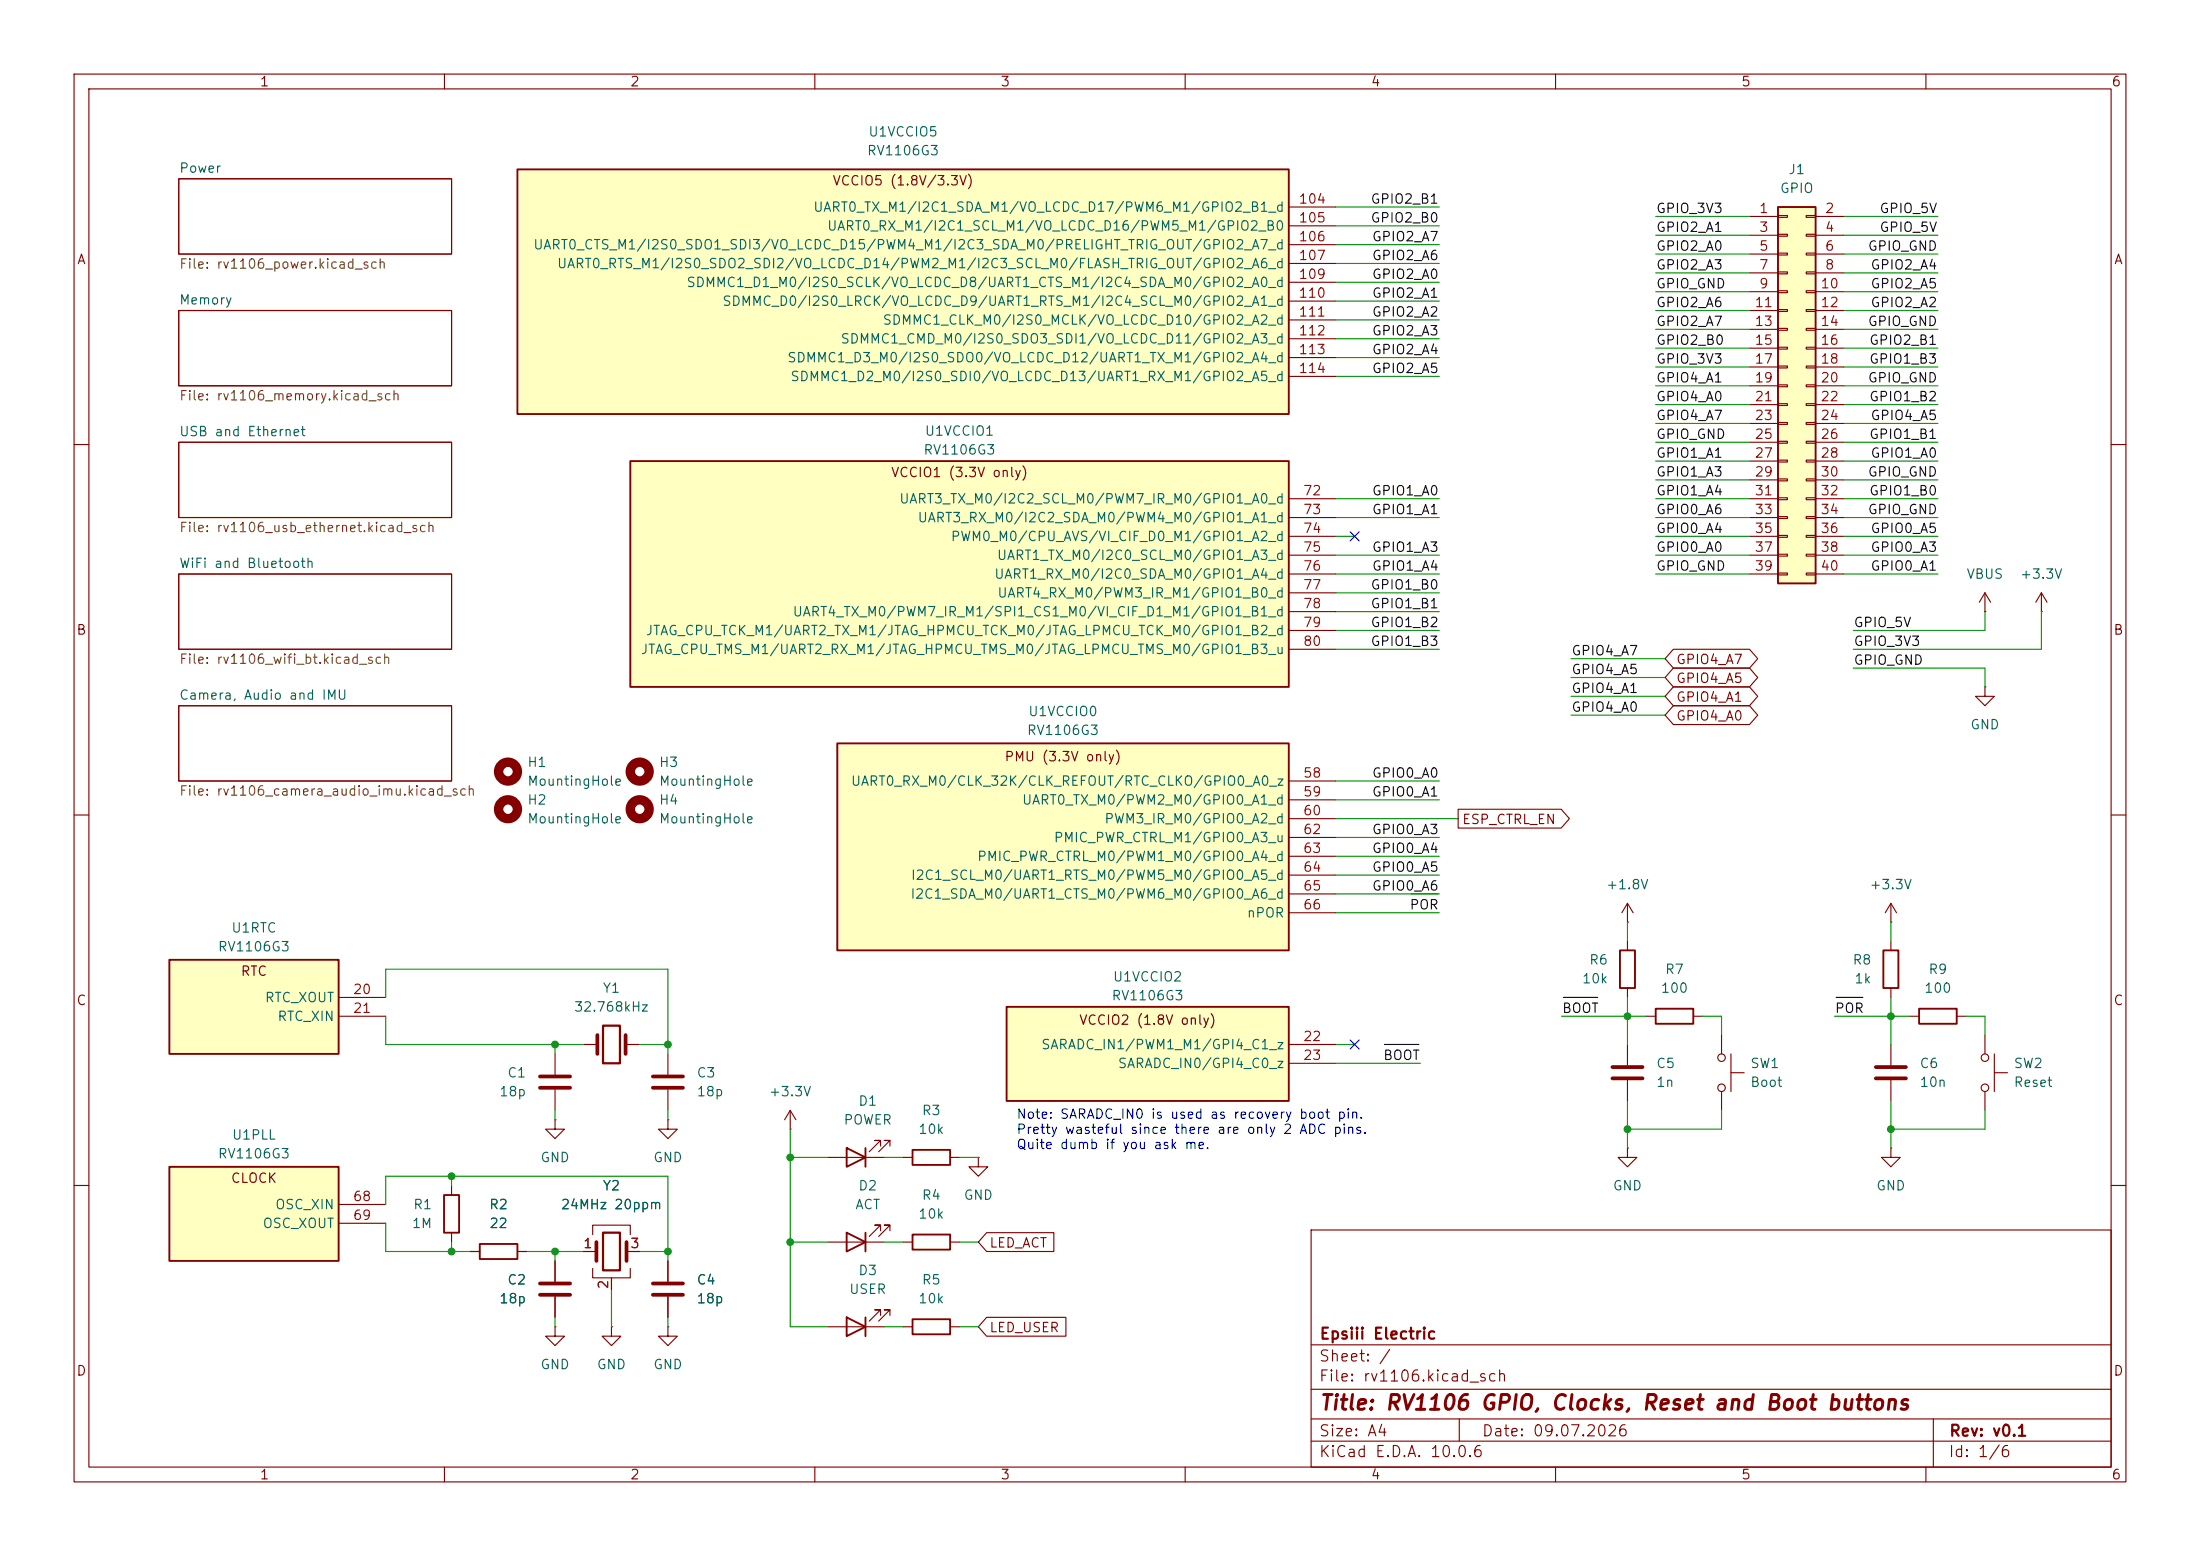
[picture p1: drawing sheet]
<svg xmlns="http://www.w3.org/2000/svg" width="297mm" height="210mm" viewBox="0 0 297 210" stroke-linecap="round" stroke-linejoin="round" font-family="sans-serif">
<g fill="none" stroke="#840000" stroke-width=".15">
<path d="M10 10h277v190h-277zM12 12h273v186h-273zM60 10v2M110 10v2M160 10v2M210 10v2M260 10v2M24.1 24.1h36.9v10.2h-36.9zM24.1 59.7h36.9v10.2h-36.9zM24.1 41.9h36.9v10.2h-36.9zM10 60h2M24.1 77.5h36.9v10.1h-36.9z"/>
<path d="M285 60h2M24.1 95.3h36.9v10.1h-36.9zM268 82.6h.1M268 80l-.8 1.3M268 80l.7 1.3M268 80v2.6M10 110h2M285 110h2M255.3 141v2.8M255.3 145.8v2.8M10 160h2M177 166h108v32h-108z"/>
<path d="M285 160h2M60 198v2M110 198v2M160 198v2M177 194.5h108M177 191.5h108M177 187.5h108M177 181.5h108M197 191.5v3M210 198v2M260 198v2M261 191.5v6.5"/>
</g>
<path d="M253.2 144h4.1M253.2 145.5h4.1" fill="none" stroke="#840000" stroke-width=".51"/>
<path d="M69.8 22.9h104.2v33h-104.2z" fill="#ffffc2"/>
<path d="M69.8 22.9h104.2v33h-104.2z" fill="none" stroke="#840000" stroke-width=".25"/>
<path d="M174 27.9h6.3M174 30.5h6.3M174 33h6.3M174 35.6h6.3M174 38.1h6.3M174 40.6h6.3M174 43.2h6.3M174 45.7h6.3M174 48.3h6.3M174 50.8h6.3" fill="none" stroke="#840000" stroke-width=".15"/>
<path d="M85.1 62.2h88.9v30.5h-88.9z" fill="#ffffc2"/>
<path d="M85.1 62.2h88.9v30.5h-88.9zM218.7 128.3h2v5.1h-2zM223.5 136.1h5.1v2.1h-5.1zM254.3 128.3h2v5.1h-2zM259.1 136.1h5.1v2.1h-5.1zM123.2 155.2h5.1v2h-5.1zM64.8 167.9h5v2h-5zM114.3 177.8l2.5 1.3-2.5 1.2zM116.8 177.8v2.5M123.2 166.6h5.1v2.1h-5.1zM123.2 178.1h5.1v2h-5.1z" fill="none" stroke="#840000" stroke-width=".25"/>
<g fill="none" stroke="#840000" stroke-width=".15">
<path d="M174 67.3h6.3M174 69.9h6.3M174 72.4h6.3M174 74.9h6.3M174 77.5h6.3M174 80h6.3M174 82.6h6.3M174 85.1h6.3M174 87.6h6.3M268 92.7v1.3h1.2l-1.2 1.3-1.3-1.3h1.3M268 92.7h.1M275.6 82.6h.1"/>
<path d="M275.6 80l-.8 1.3M275.6 80l.8 1.3M275.6 80v2.6M219.7 124.5h.1M219.7 121.9v2.6M219.7 127v1.3M219.7 133.4v1.2M219.7 121.9l-.8 1.3M219.7 121.9l.8 1.3M222.2 137.2h1.3M228.6 137.2h1.3M232.4 139.7v2.5"/>
<path d="M255.3 124.5h.1M255.3 121.9v2.6M255.3 127v1.3M255.3 133.4v1.2M255.3 121.9l-.8 1.3M255.3 121.9l.7 1.3M257.8 137.2h1.3M264.2 137.2h1.2M268 139.7v2.5M121.9 156.2h1.3M128.3 156.2h1.2M132.1 156.2v1.3h1.2l-1.2 1.3-1.3-1.3h1.3"/>
<path d="M132.1 156.2h.1M219.7 154.9v1.3h1.3l-1.3 1.3-1.3-1.3h1.3M219.7 154.9h.1M219.7 141v2.8M219.7 145.8v2.8M232.4 147.3v2.6M233.7 144.8h1.8M233.7 142.2v5.1M255.3 154.9v1.3h1.2l-1.2 1.3-1.3-1.3h1.3M255.3 154.9h.1M268 147.3v2.6M269.2 144.8h1.8"/>
<path d="M269.2 142.2v5.1M63.5 168.9h1.3M69.8 168.9h1.3M111.8 179.1h7.6M118.9 177.5v-.7h-.8h.8l-1.6 1.5M120.1 177.5v-.7h-.7h.7l-1.5 1.5M121.9 167.6h1.3M121.9 179.1h1.3M128.3 167.6h1.2M128.3 179.1h1.2"/>
<circle cx="232.4" cy="146.8" r=".51"/>
<circle cx="232.4" cy="142.7" r=".51"/>
<circle cx="268" cy="146.8" r=".51"/>
<circle cx="268" cy="142.7" r=".51"/>
</g>
<path d="M217.7 144h4M217.7 145.5h4" fill="none" stroke="#840000" stroke-width=".51"/>
<path d="M240 27.9h5.1v50.8h-5.1z" fill="#ffffc2"/>
<path d="M240 27.9h5.1v50.8h-5.1zM114.3 154.9l2.5 1.3-2.5 1.3zM116.8 154.9v2.6M59.9 161.3h2.1v5.1h-2.1z" fill="none" stroke="#840000" stroke-width=".25"/>
<g fill="none" stroke="#840000" stroke-width=".15">
<path d="M236.2 29.2h3.8M236.2 31.8h3.8M236.2 34.3h3.8M236.2 36.8h3.8M236.2 39.4h3.8M240 29.1h1.3v.2h-1.3zM240 31.6h1.3v.3h-1.3zM240 34.2h1.3v.2h-1.3zM240 36.7h1.3v.3h-1.3zM240 39.2h1.3v.3h-1.3zM243.8 29.1h1.3v.2h-1.3zM243.8 31.6h1.3v.3h-1.3z"/>
<path d="M243.8 34.2h1.3v.2h-1.3zM243.8 36.7h1.3v.3h-1.3zM243.8 39.2h1.3v.3h-1.3zM245.1 29.2h3.8M245.1 31.8h3.8M245.1 34.3h3.8M245.1 36.8h3.8M245.1 39.4h3.8M236.2 41.9h3.8M236.2 44.5h3.8M236.2 47h3.8M236.2 49.5h3.8"/>
<path d="M236.2 52.1h3.8M236.2 54.6h3.8M236.2 57.2h3.8M236.2 59.7h3.8M240 41.8h1.3v.2h-1.3zM240 44.3h1.3v.3h-1.3zM240 46.9h1.3v.2h-1.3zM240 49.4h1.3v.3h-1.3zM240 51.9h1.3v.3h-1.3zM240 54.5h1.3v.2h-1.3zM240 57h1.3v.3h-1.3zM240 59.6h1.3v.2h-1.3z"/>
<path d="M243.8 41.8h1.3v.2h-1.3zM243.8 44.3h1.3v.3h-1.3zM243.8 46.9h1.3v.2h-1.3zM243.8 49.4h1.3v.3h-1.3zM243.8 51.9h1.3v.3h-1.3zM243.8 54.5h1.3v.2h-1.3zM243.8 57h1.3v.3h-1.3zM243.8 59.6h1.3v.2h-1.3zM245.1 41.9h3.8M245.1 44.5h3.8M245.1 47h3.8M245.1 49.5h3.8"/>
<path d="M245.1 52.1h3.8M245.1 54.6h3.8M245.1 57.2h3.8M245.1 59.7h3.8M236.2 62.2h3.8M236.2 64.8h3.8M236.2 67.3h3.8M236.2 69.9h3.8M236.2 72.4h3.8M236.2 74.9h3.8M236.2 77.5h3.8M240 62.1h1.3v.3h-1.3z"/>
<path d="M240 64.6h1.3v.3h-1.3zM240 67.2h1.3v.2h-1.3zM240 69.7h1.3v.3h-1.3zM240 72.3h1.3v.2h-1.3zM240 74.8h1.3v.3h-1.3zM240 77.3h1.3v.3h-1.3zM243.8 62.1h1.3v.3h-1.3zM243.8 64.6h1.3v.3h-1.3zM243.8 67.2h1.3v.2h-1.3zM243.8 69.7h1.3v.3h-1.3zM243.8 72.3h1.3v.2h-1.3zM243.8 74.8h1.3v.3h-1.3z"/>
<path d="M243.8 77.3h1.3v.3h-1.3zM245.1 62.2h3.8M245.1 64.8h3.8M245.1 67.3h3.8M245.1 69.9h3.8M245.1 72.4h3.8M245.1 74.9h3.8M245.1 77.5h3.8M74.9 151.1v1.3h1.3l-1.3 1.3-1.2-1.3h1.2M74.9 151.1h.1M90.2 151.1v1.3h1.2l-1.2 1.3-1.3-1.3h1.3M90.2 151.1h.1"/>
<path d="M111.8 156.2h7.6M118.9 154.7v-.8h-.8h.8l-1.6 1.5M120.1 154.7v-.8h-.7h.7l-1.5 1.5M61 160v1.3M61 166.4v1.2M74.9 170.2v2.8M74.9 175v2.8M78.7 168.9h1.8M80 166.6v-1.2h5.1v1.2M80 171.2v1.3h5.1v-1.3M82.5 172.5v1.5M84.6 168.9h1.8"/>
</g>
<path d="M72.9 173.2h4.1M72.9 174.8h4.1M80.5 167.6v2.6M84.6 167.6v2.6" fill="none" stroke="#840000" stroke-width=".51"/>
<path d="M81.4 166.4h2.3v5.1h-2.3z" fill="none" stroke="#840000" stroke-width=".3"/>
<path d="M22.9 157.5h22.8v12.7h-22.8z" fill="#ffffc2"/>
<path d="M22.9 157.5h22.8v12.7h-22.8z" fill="none" stroke="#840000" stroke-width=".25"/>
<g fill="none" stroke="#840000" stroke-width=".15">
<path d="M74.9 142.2v2.8M74.9 147.1v2.8M78.7 141h1.9M84.5 141h1.9M45.7 162.6h6.4M45.7 165.1h6.4M74.9 179.1v1.2h1.3l-1.3 1.3-1.2-1.3h1.2M74.9 179.1h.1M82.5 179.1v1.2h1.3l-1.3 1.3-1.2-1.3h1.2M82.5 179.1h.1M90.2 179.1v1.2h1.2l-1.2 1.3-1.3-1.3h1.3M90.2 179.1h.1"/>
<path d="M90.2 170.2v2.8M90.2 175v2.8"/>
</g>
<path d="M80.6 139.7v2.5M84.5 139.7v2.5M72.9 145.3h4.1M72.9 146.8h4.1M88.1 173.2h4.1M88.1 174.8h4.1" fill="none" stroke="#840000" stroke-width=".51"/>
<g fill="none" stroke="#840000" stroke-width="1.3">
<circle cx="68.6" cy="109.2" r="1.27"/>
<circle cx="68.6" cy="104.1" r="1.27"/>
</g>
<path d="M81.4 138.4h2.3v5.1h-2.3z" fill="none" stroke="#840000" stroke-width=".3"/>
<path d="M22.9 129.5h22.8v12.7h-22.8z" fill="#ffffc2"/>
<path d="M22.9 129.5h22.8v12.7h-22.8z" fill="none" stroke="#840000" stroke-width=".25"/>
<path d="M45.7 134.6h6.4M45.7 137.2h6.4" fill="none" stroke="#840000" stroke-width=".15"/>
<circle cx="86.4" cy="109.2" r="1.27" fill="none" stroke="#840000" stroke-width="1.3"/>
<path d="M135.9 135.9h38.1v12.7h-38.1z" fill="#ffffc2"/>
<path d="M135.9 135.9h38.1v12.7h-38.1z" fill="none" stroke="#840000" stroke-width=".25"/>
<path d="M174 141h6.3M174 143.5h6.3" fill="none" stroke="#840000" stroke-width=".15"/>
<path d="M113 100.3h61v28h-61z" fill="#ffffc2"/>
<path d="M113 100.3h61v28h-61zM114.3 166.4l2.5 1.2-2.5 1.3zM116.8 166.4v2.5" fill="none" stroke="#840000" stroke-width=".25"/>
<g fill="none" stroke="#840000" stroke-width=".15">
<path d="M225.9 95.2h10.3l1.1 1.3-1.1 1.3h-10.3l-1.1-1.3zM225.9 92.7h10.3l1.1 1.3-1.1 1.3h-10.3l-1.1-1.3zM225.9 90.2h10.3l1.1 1.2-1.1 1.3h-10.3l-1.1-1.3zM225.9 87.6h10.3l1.1 1.3-1.1 1.3h-10.3l-1.1-1.3zM174 105.4h6.3M174 108h6.3M174 110.5h6.3M174 113h6.3M174 115.6h6.3M174 118.1h6.3M196.8 109.2h14l1.1 1.3-1.1 1.3h-14zM174 120.7h6.3"/>
<path d="M174 123.2h6.3M90.2 142.2v2.8M90.2 147.1v2.8M106.7 152.4h.1M106.7 149.9l-.8 1.2M106.7 149.9l.7 1.2M106.7 149.9v2.5M63.5 168.9h1.3M69.8 168.9h1.3M74.9 170.2v2.8M74.9 175v2.8M78.7 168.9h1.3"/>
<path d="M82.5 172.7v1.3M85.1 168.9h1.3M90.2 170.2v2.8M90.2 175v2.8M111.8 167.6h7.6M118.9 166.1v-.7h-.8h.8l-1.6 1.5M120.1 166.1v-.7h-.7h.7l-1.5 1.5M133.2 177.8h10.7v2.5h-10.7l-1.1-1.2zM133.2 166.4h9.1v2.5h-9.1l-1.1-1.3z"/>
</g>
<circle cx="86.4" cy="104.1" r="1.27" fill="none" stroke="#840000" stroke-width="1.3"/>
<path d="M88.1 145.3h4.1M88.1 146.8h4.1" fill="none" stroke="#840000" stroke-width=".51"/>
<path d="M190.5 120.6h3.6M211 134.6h4.7M247.9 134.6h3.6M186.9 141h4.6" fill="none" stroke="#0f0f0f" stroke-width=".15"/>
<g fill="none" stroke="#009600" stroke-width=".15">
<path d="M180.3 38.1h14M180.3 27.9h14M180.3 30.5h14M180.3 33h14M180.3 35.6h14M223.5 39.4h12.7M223.5 36.8h12.7M223.5 34.3h12.7M223.5 29.2h12.7M223.5 31.8h12.7M248.9 39.4h12.7M248.9 36.8h12.7"/>
<path d="M248.9 34.3h12.7M248.9 29.2h12.7M248.9 31.8h12.7M180.3 43.2h14M180.3 48.3h14M180.3 50.8h14M180.3 40.6h14M180.3 45.7h14M223.5 57.2h12.7M223.5 44.5h12.7M223.5 41.9h12.7M223.5 59.7h12.7"/>
<path d="M223.5 47h12.7M223.5 49.5h12.7M223.5 52.1h12.7M223.5 54.6h12.7M248.9 57.2h12.7M248.9 44.5h12.7M248.9 41.9h12.7M248.9 59.7h12.7M248.9 47h12.7M248.9 49.5h12.7M248.9 52.1h12.7M248.9 54.6h12.7"/>
<path d="M180.3 69.9h14M180.3 72.4h2.6M180.3 67.3h14M180.3 77.5h14M180.3 74.9h14M223.5 62.2h12.7M223.5 69.9h12.7M223.5 72.4h12.7M223.5 67.3h12.7M223.5 64.8h12.7M223.5 77.5h12.7M223.5 74.9h12.7"/>
<path d="M248.9 62.2h12.7M248.9 69.9h12.7M248.9 72.4h12.7M248.9 67.3h12.7M248.9 64.8h12.7M248.9 77.5h12.7M248.9 74.9h12.7M180.3 85.1h14M180.3 82.6h14M180.3 87.6h14M180.3 80h14M212.1 91.4h12.7"/>
<path d="M212.1 94h12.7M212.1 96.5h12.7M212.1 88.9h12.7M250.2 90.2h17.8v2.5M268 82.6v2.5h-17.8M275.6 82.6v5h-25.4M180.3 105.4h14M180.3 110.5h16.5M180.3 118.1h14M180.3 115.6h14M180.3 113h14M180.3 108h14"/>
<path d="M52.1 137.2v3.8h26.6M52.1 134.6v-3.8h38.1v11.4M180.3 120.7h14M180.3 123.2h14M210.8 137.2h11.4M219.7 124.5v2.5M219.7 134.6v6.4M229.9 137.2h2.5v2.5M247.6 137.2h10.2M255.3 124.5v2.5M255.3 134.6v6.4M265.4 137.2h2.6v2.5"/>
<path d="M61 158.8v1.2M74.9 141v1.2M74.9 149.9v1.2M86.4 141h3.8M90.2 149.9v1.2M106.7 156.2h5.1M106.7 152.4v26.7h5.1M119.4 156.2h2.5M129.5 156.2h2.6M180.3 141h2.6M180.3 143.5h11.5M219.7 148.6v6.3"/>
<path d="M232.4 149.9v2.5h-12.7M255.3 148.6v6.3M268 149.9v2.5h-12.7M52.1 162.6v-3.8h38.1v11.4M52.1 165.1v3.8h11.4M61 167.6v1.3M71.1 168.9h7.6M74.9 168.9v1.3M74.9 177.8v1.3M82.5 174v5.1M86.4 168.9h3.8M90.2 177.8v1.3"/>
<path d="M106.7 167.6h5.1M119.4 167.6h2.5M119.4 179.1h2.5M129.5 167.6h2.6M129.5 179.1h2.6"/>
</g>
<path d="M182.3 71.8l1.2 1.2M183.5 71.8l-1.2 1.2M182.3 140.4l1.2 1.2M183.5 140.4l-1.2 1.2" fill="none" stroke="#000084" stroke-width=".15"/>
<g fill="#009600" stroke="#009600" stroke-width=".14">
<circle cx="255.3" cy="137.2" r=".46"/>
<circle cx="255.3" cy="152.4" r=".46"/>
<circle cx="106.7" cy="167.6" r=".46"/>
<circle cx="219.7" cy="137.2" r=".46"/>
<circle cx="219.7" cy="152.4" r=".46"/>
<circle cx="106.7" cy="156.2" r=".46"/>
<circle cx="90.2" cy="141" r=".46"/>
<circle cx="61" cy="158.8" r=".46"/>
<circle cx="74.9" cy="141" r=".46"/>
<circle cx="90.2" cy="168.9" r=".46"/>
<circle cx="61" cy="168.9" r=".46"/>
<circle cx="74.9" cy="168.9" r=".46"/>
</g>
<text font-size="2" fill="#840000" x="178" y="190.8">Title: RV1106 GPIO, Clocks, Reset and Boot buttons</text>
<g font-size="1.5" fill="#840000">
<text x="178" y="184.1">Sheet: /</text>
<text x="178" y="181.1">Epsiii Electric</text>
<text x="178" y="186.8">File: rv1106.kicad_sch</text>
<text x="178" y="197">KiCad E.D.A. 10.0.6</text>
<text x="178" y="194.2">Size: A4</text>
<text x="200" y="194.2">Date: 09.07.2026</text>
<text x="263" y="197">Id: 1/6</text>
<text x="263" y="194.2">Rev: v0.1</text>
</g>
<g font-size="1.3" fill="#840000">
<text x="35" y="12">1</text>
<text x="85" y="12">2</text>
<text x="135" y="12">3</text>
<text x="185" y="12">4</text>
<text x="235" y="12">5</text>
<text x="285" y="12">6</text>
<text x="112.3" y="25.3">VCCIO5 (1.8V/3.3V)</text>
<text x="10.3" y="36">A</text>
<text x="285.3" y="36">A</text>
<text x="120.2" y="64.7">VCCIO1 (3.3V only)</text>
<text x="10.2" y="86">B</text>
<text x="226.2" y="90">GPIO4_A7</text>
<text x="285.2" y="86">B</text>
<text x="226.2" y="95">GPIO4_A1</text>
<text x="226.2" y="92.5">GPIO4_A5</text>
<text x="226.2" y="97.6">GPIO4_A0</text>
<text x="135.5" y="103.1">PMU (3.3V only)</text>
<text x="197.3" y="111.5">ESP_CTRL_EN</text>
<text x="10.2" y="136">C</text>
<text x="32.4" y="132">RTC</text>
<text x="285.2" y="136">C</text>
<text x="145.6" y="138.6">VCCIO2 (1.8V only)</text>
<text x="31.1" y="160">CLOCK</text>
<text x="133.5" y="168.7">LED_ACT</text>
<text x="10.2" y="186">D</text>
<text x="133.5" y="180.1">LED_USER</text>
<text x="285.2" y="186">D</text>
<text x="35" y="200">1</text>
<text x="85" y="200">2</text>
<text x="135" y="200">3</text>
<text x="185" y="200">4</text>
<text x="235" y="200">5</text>
<text x="285" y="200">6</text>
</g>
<g font-size="1.3" fill="#006464">
<text x="24.1" y="23.6">Power</text>
<text x="117" y="21.3">RV1106G3</text>
<text x="117.1" y="18.7">U1VCCIO5</text>
<text x="241.4" y="23.8">J1</text>
<text x="109.7" y="28.9">UART0_TX_M1/I2C1_SDA_M1/VO_LCDC_D17/PWM6_M1/GPIO2_B1_d</text>
<text x="240.2" y="26.4">GPIO</text>
<text x="71.9" y="34">UART0_CTS_M1/I2S0_SDO1_SDI3/VO_LCDC_D15/PWM4_M1/I2C3_SDA_M0/PRELIGHT_TRIG_OUT/GPIO2_A7_d</text>
<text x="111.6" y="31.4">UART0_RX_M1/I2C1_SCL_M1/VO_LCDC_D16/PWM5_M1/GPIO2_B0</text>
<text x="24.1" y="41.4">Memory</text>
<text x="75.1" y="36.5">UART0_RTS_M1/I2S0_SDO2_SDI2/VO_LCDC_D14/PWM2_M1/I2C3_SCL_M0/FLASH_TRIG_OUT/GPIO2_A6_d</text>
<text x="92.6" y="39.1">SDMMC1_D1_M0/I2S0_SCLK/VO_LCDC_D8/UART1_CTS_M1/I2C4_SDA_M0/GPIO2_A0_d</text>
<text x="97.4" y="41.6">SDMMC_D0/I2S0_LRCK/VO_LCDC_D9/UART1_RTS_M1/I2C4_SCL_M0/GPIO2_A1_d</text>
<text x="113.4" y="46.7">SDMMC1_CMD_M0/I2S0_SDO3_SDI1/VO_LCDC_D11/GPIO2_A3_d</text>
<text x="119.1" y="44.1">SDMMC1_CLK_M0/I2S0_MCLK/VO_LCDC_D10/GPIO2_A2_d</text>
<text x="106.2" y="49.2">SDMMC1_D3_M0/I2S0_SDO0/VO_LCDC_D12/UART1_TX_M1/GPIO2_A4_d</text>
<text x="106.6" y="51.8">SDMMC1_D2_M0/I2S0_SDI0/VO_LCDC_D13/UART1_RX_M1/GPIO2_A5_d</text>
<text x="24.1" y="59.2">USB and Ethernet</text>
<text x="124.8" y="59.1">U1VCCIO1</text>
<text x="124.6" y="61.7">RV1106G3</text>
<text x="121.3" y="68.3">UART3_TX_M0/I2C2_SCL_M0/PWM7_IR_M0/GPIO1_A0_d</text>
<text x="123.8" y="70.8">UART3_RX_M0/I2C2_SDA_M0/PWM4_M0/GPIO1_A1_d</text>
<text x="24.1" y="77">WiFi and Bluetooth</text>
<text x="128.3" y="73.4">PWM0_M0/CPU_AVS/VI_CIF_D0_M1/GPIO1_A2_d</text>
<text x="134.5" y="75.9">UART1_TX_M0/I2C0_SCL_M0/GPIO1_A3_d</text>
<text x="106.9" y="83.5">UART4_TX_M0/PWM7_IR_M1/SPI1_CS1_M0/VI_CIF_D1_M1/GPIO1_B1_d</text>
<text x="134.1" y="78.4">UART1_RX_M0/I2C0_SDA_M0/GPIO1_A4_d</text>
<text x="134.6" y="81">UART4_RX_M0/PWM3_IR_M1/GPIO1_B0_d</text>
<text x="265.4" y="78.4">VBUS</text>
<text x="272.6" y="78.4">+3.3V</text>
<text x="86.4" y="88.6">JTAG_CPU_TMS_M1/UART2_RX_M1/JTAG_HPMCU_TMS_M0/JTAG_LPMCU_TMS_M0/GPIO1_B3_u</text>
<text x="87.1" y="86.1">JTAG_CPU_TCK_M1/UART2_TX_M1/JTAG_HPMCU_TCK_M0/JTAG_LPMCU_TCK_M0/GPIO1_B2_d</text>
<text x="24.1" y="94.8">Camera, Audio and IMU</text>
<text x="138.5" y="99.5">RV1106G3</text>
<text x="138.7" y="97">U1VCCIO0</text>
<text x="265.9" y="98.8">GND</text>
<text x="71.1" y="103.8">H1</text>
<text x="71.1" y="106.4">MountingHole</text>
<text x="88.9" y="103.8">H3</text>
<text x="88.9" y="106.4">MountingHole</text>
<text x="114.8" y="106.4">UART0_RX_M0/CLK_32K/CLK_REFOUT/RTC_CLKO/GPIO0_A0_z</text>
<text x="71.1" y="108.9">H2</text>
<text x="71.1" y="111.5">MountingHole</text>
<text x="88.9" y="108.9">H4</text>
<text x="88.9" y="111.5">MountingHole</text>
<text x="137.9" y="108.9">UART0_TX_M0/PWM2_M0/GPIO0_A1_d</text>
<text x="142.2" y="114">PMIC_PWR_CTRL_M1/GPIO0_A3_u</text>
<text x="149" y="111.5">PWM3_IR_M0/GPIO0_A2_d</text>
<text x="122.9" y="119.1">I2C1_SCL_M0/UART1_RTS_M0/PWM5_M0/GPIO0_A5_d</text>
<text x="131.8" y="116.5">PMIC_PWR_CTRL_M0/PWM1_M0/GPIO0_A4_d</text>
<text x="122.8" y="121.6">I2C1_SDA_M0/UART1_CTS_M0/PWM6_M0/GPIO0_A6_d</text>
<text x="168.2" y="124.2">nPOR</text>
<text x="216.7" y="120.3">+1.8V</text>
<text x="252.3" y="120.3">+3.3V</text>
<text x="29.3" y="128.7">RV1106G3</text>
<text x="31.1" y="126.2">U1RTC</text>
<text x="214.5" y="130.5">R6</text>
<text x="224.7" y="131.8">R7</text>
<text x="250" y="130.5">R8</text>
<text x="260.3" y="131.8">R9</text>
<text x="35.7" y="135.6">RTC_XOUT</text>
<text x="77.4" y="136.9">32.768kHz</text>
<text x="81.3" y="134.3">Y1</text>
<text x="150" y="135.3">RV1106G3</text>
<text x="150.2" y="132.8">U1VCCIO2</text>
<text x="213.5" y="133">10k</text>
<text x="224.1" y="134.3">100</text>
<text x="250.3" y="133">1k</text>
<text x="259.7" y="134.3">100</text>
<text x="37.4" y="138.1">RTC_XIN</text>
<text x="140.5" y="141.9">SARADC_IN1/PWM1_M1/GPI4_C1_z</text>
<text x="67.3" y="148.3">18p</text>
<text x="68.4" y="145.7">C1</text>
<text x="94" y="145.7">C3</text>
<text x="94" y="148.3">18p</text>
<text x="103.7" y="148.3">+3.3V</text>
<text x="115.8" y="149.6">D1</text>
<text x="150.8" y="144.5">SARADC_IN0/GPI4_C0_z</text>
<text x="223.5" y="144.5">C5</text>
<text x="223.5" y="147">1n</text>
<text x="236.2" y="144.5">SW1</text>
<text x="236.2" y="147">Boot</text>
<text x="259.1" y="144.5">C6</text>
<text x="259.1" y="147">10n</text>
<text x="271.8" y="144.5">SW2</text>
<text x="271.8" y="147">Reset</text>
<text x="31.2" y="154.1">U1PLL</text>
<text x="113.8" y="152.1">POWER</text>
<text x="123.9" y="153.4">10k</text>
<text x="124.4" y="150.8">R3</text>
<text x="29.3" y="156.7">RV1106G3</text>
<text x="72.9" y="157.2">GND</text>
<text x="81.3" y="161">Y2</text>
<text x="88.1" y="157.2">GND</text>
<text x="115.8" y="161">D2</text>
<text x="217.6" y="161">GND</text>
<text x="253.2" y="161">GND</text>
<text x="35.4" y="166.1">OSC_XOUT</text>
<text x="37.1" y="163.5">OSC_XIN</text>
<text x="55.5" y="166.1">1M</text>
<text x="55.7" y="163.5">R1</text>
<text x="65.9" y="163.5">R2</text>
<text x="66" y="166.1">22</text>
<text x="75.6" y="163.5">24MHz 20ppm</text>
<text x="115.4" y="163.5">ACT</text>
<text x="123.9" y="164.8">10k</text>
<text x="124.4" y="162.3">R4</text>
<text x="130" y="162.3">GND</text>
<text x="68.4" y="173.7">C2</text>
<text x="94" y="173.7">C4</text>
<text x="115.8" y="172.4">D3</text>
<text x="124.4" y="173.7">R5</text>
<text x="67.3" y="176.2">18p</text>
<text x="94" y="176.2">18p</text>
<text x="114.6" y="175">USER</text>
<text x="123.9" y="176.2">10k</text>
<text x="72.9" y="185.1">GND</text>
<text x="80.5" y="185.1">GND</text>
<text x="88.1" y="185.1">GND</text>
</g>
<g font-size="1.3" fill="#a90000">
<text x="175.2" y="27.8">104</text>
<text x="237.4" y="29.1">1</text>
<text x="246.3" y="29.1">2</text>
<text x="175.2" y="30.3">105</text>
<text x="175.2" y="32.9">106</text>
<text x="175.2" y="35.4">107</text>
<text x="237.4" y="31.6">3</text>
<text x="237.4" y="34.2">5</text>
<text x="246.3" y="31.6">4</text>
<text x="246.3" y="34.2">6</text>
<text x="175.2" y="38">109</text>
<text x="175.2" y="40.5">110</text>
<text x="236.8" y="41.8">11</text>
<text x="237.4" y="36.7">7</text>
<text x="237.4" y="39.2">9</text>
<text x="245.7" y="39.2">10</text>
<text x="245.7" y="41.8">12</text>
<text x="246.3" y="36.7">8</text>
<text x="175.2" y="43">111</text>
<text x="175.2" y="45.6">112</text>
<text x="236.8" y="44.3">13</text>
<text x="236.8" y="46.9">15</text>
<text x="245.7" y="44.3">14</text>
<text x="245.7" y="46.9">16</text>
<text x="175.2" y="48.1">113</text>
<text x="175.2" y="50.7">114</text>
<text x="236.8" y="49.4">17</text>
<text x="236.8" y="51.9">19</text>
<text x="245.7" y="49.4">18</text>
<text x="245.7" y="51.9">20</text>
<text x="236.8" y="54.5">21</text>
<text x="236.8" y="57">23</text>
<text x="236.8" y="59.6">25</text>
<text x="245.7" y="54.5">22</text>
<text x="245.7" y="57">24</text>
<text x="245.7" y="59.6">26</text>
<text x="236.8" y="62.1">27</text>
<text x="236.8" y="64.6">29</text>
<text x="245.7" y="62.1">28</text>
<text x="245.7" y="64.6">30</text>
<text x="175.8" y="67.2">72</text>
<text x="175.8" y="69.7">73</text>
<text x="236.8" y="67.2">31</text>
<text x="236.8" y="69.7">33</text>
<text x="245.7" y="67.2">32</text>
<text x="245.7" y="69.7">34</text>
<text x="175.8" y="72.3">74</text>
<text x="175.8" y="74.8">75</text>
<text x="175.8" y="77.3">76</text>
<text x="236.8" y="72.3">35</text>
<text x="236.8" y="74.8">37</text>
<text x="236.8" y="77.3">39</text>
<text x="245.7" y="72.3">36</text>
<text x="245.7" y="74.8">38</text>
<text x="245.7" y="77.3">40</text>
<text x="175.8" y="79.9">77</text>
<text x="175.8" y="82.4">78</text>
<text x="175.8" y="85">79</text>
<text x="175.8" y="87.5">80</text>
<text x="175.8" y="105.3">58</text>
<text x="175.8" y="107.8">59</text>
<text x="175.8" y="110.4">60</text>
<text x="175.8" y="112.9">62</text>
<text x="175.8" y="115.4">63</text>
<text x="175.8" y="118">64</text>
<text x="175.8" y="120.5">65</text>
<text x="175.8" y="123.1">66</text>
<text x="47.6" y="134.5">20</text>
<text x="47.6" y="137">21</text>
<text x="175.8" y="140.8">22</text>
<text x="175.8" y="143.4">23</text>
<text x="47.6" y="162.4">68</text>
<text x="47.6" y="165">69</text>
<text x="78.6" y="168.8">1</text>
<text x="85" y="168.8">3</text>
<text x="82.4" y="174.1" transform="rotate(-90 82.4 174.1)">2</text>
</g>
<g font-size="1.3" fill="#0f0f0f">
<text x="185" y="27.8">GPIO2_B1</text>
<text x="223.5" y="29.1">GPIO_3V3</text>
<text x="253.7" y="29.1">GPIO_5V</text>
<text x="185" y="30.4">GPIO2_B0</text>
<text x="185.1" y="35.4">GPIO2_A6</text>
<text x="185.1" y="32.9">GPIO2_A7</text>
<text x="223.5" y="34.2">GPIO2_A0</text>
<text x="223.5" y="31.6">GPIO2_A1</text>
<text x="252.1" y="34.2">GPIO_GND</text>
<text x="253.7" y="31.6">GPIO_5V</text>
<text x="185.1" y="38">GPIO2_A0</text>
<text x="185.1" y="40.5">GPIO2_A1</text>
<text x="223.5" y="41.8">GPIO2_A6</text>
<text x="223.5" y="39.2">GPIO_GND</text>
<text x="223.5" y="36.7">GPIO2_A3</text>
<text x="252.4" y="39.2">GPIO2_A5</text>
<text x="252.4" y="41.8">GPIO2_A2</text>
<text x="252.4" y="36.7">GPIO2_A4</text>
<text x="185.1" y="43.1">GPIO2_A2</text>
<text x="185.1" y="45.6">GPIO2_A3</text>
<text x="223.5" y="46.9">GPIO2_B0</text>
<text x="223.5" y="44.3">GPIO2_A7</text>
<text x="252.1" y="44.3">GPIO_GND</text>
<text x="252.3" y="46.9">GPIO2_B1</text>
<text x="185.1" y="48.1">GPIO2_A4</text>
<text x="185.1" y="50.7">GPIO2_A5</text>
<text x="223.5" y="51.9">GPIO4_A1</text>
<text x="223.5" y="49.4">GPIO_3V3</text>
<text x="252.1" y="51.9">GPIO_GND</text>
<text x="252.3" y="49.4">GPIO1_B3</text>
<text x="223.5" y="54.5">GPIO4_A0</text>
<text x="223.5" y="59.6">GPIO_GND</text>
<text x="223.5" y="57">GPIO4_A7</text>
<text x="252.3" y="59.6">GPIO1_B1</text>
<text x="252.3" y="54.5">GPIO1_B2</text>
<text x="252.4" y="57">GPIO4_A5</text>
<text x="223.5" y="64.6">GPIO1_A3</text>
<text x="223.5" y="62.1">GPIO1_A1</text>
<text x="252.1" y="64.6">GPIO_GND</text>
<text x="252.4" y="62.1">GPIO1_A0</text>
<text x="185.1" y="69.7">GPIO1_A1</text>
<text x="185.1" y="67.2">GPIO1_A0</text>
<text x="223.5" y="67.2">GPIO1_A4</text>
<text x="223.5" y="69.7">GPIO0_A6</text>
<text x="252.1" y="69.7">GPIO_GND</text>
<text x="252.3" y="67.2">GPIO1_B0</text>
<text x="185.1" y="74.8">GPIO1_A3</text>
<text x="185.1" y="77.3">GPIO1_A4</text>
<text x="223.5" y="74.8">GPIO0_A0</text>
<text x="223.5" y="77.3">GPIO_GND</text>
<text x="223.5" y="72.3">GPIO0_A4</text>
<text x="252.4" y="77.3">GPIO0_A1</text>
<text x="252.4" y="72.3">GPIO0_A5</text>
<text x="252.4" y="74.8">GPIO0_A3</text>
<text x="185" y="82.4">GPIO1_B1</text>
<text x="185" y="79.9">GPIO1_B0</text>
<text x="185" y="87.5">GPIO1_B3</text>
<text x="185" y="85">GPIO1_B2</text>
<text x="212.1" y="88.8">GPIO4_A7</text>
<text x="250.2" y="85">GPIO_5V</text>
<text x="250.2" y="87.5">GPIO_3V3</text>
<text x="212.1" y="91.3">GPIO4_A5</text>
<text x="212.1" y="93.9">GPIO4_A1</text>
<text x="250.2" y="90">GPIO_GND</text>
<text x="212.1" y="96.4">GPIO4_A0</text>
<text x="185.1" y="107.8">GPIO0_A1</text>
<text x="185.1" y="105.3">GPIO0_A0</text>
<text x="185.1" y="112.9">GPIO0_A3</text>
<text x="185.1" y="118">GPIO0_A5</text>
<text x="185.1" y="115.4">GPIO0_A4</text>
<text x="185.1" y="120.5">GPIO0_A6</text>
<text x="190.2" y="123.1">POR</text>
<text x="210.8" y="137">BOOT</text>
<text x="247.6" y="137">POR</text>
<text x="186.6" y="143.4">BOOT</text>
</g>
<g font-size="1.3" fill="#725600">
<text x="24.1" y="36.6">File: rv1106_power.kicad_sch</text>
<text x="24.1" y="54.4">File: rv1106_memory.kicad_sch</text>
<text x="24.1" y="72.1">File: rv1106_usb_ethernet.kicad_sch</text>
<text x="24.1" y="89.9">File: rv1106_wifi_bt.kicad_sch</text>
<text x="24.1" y="107.7">File: rv1106_camera_audio_imu.kicad_sch</text>
</g>
<g font-size="1.3" fill="#0000c2">
<text x="137.1" y="151.3">Note: SARADC_IN0 is used as recovery boot pin.</text>
<text x="137.1" y="153.4">Pretty wasteful since there are only 2 ADC pins.</text>
<text x="137.1" y="155.4">Quite dumb if you ask me.</text>
</g>
</svg>
